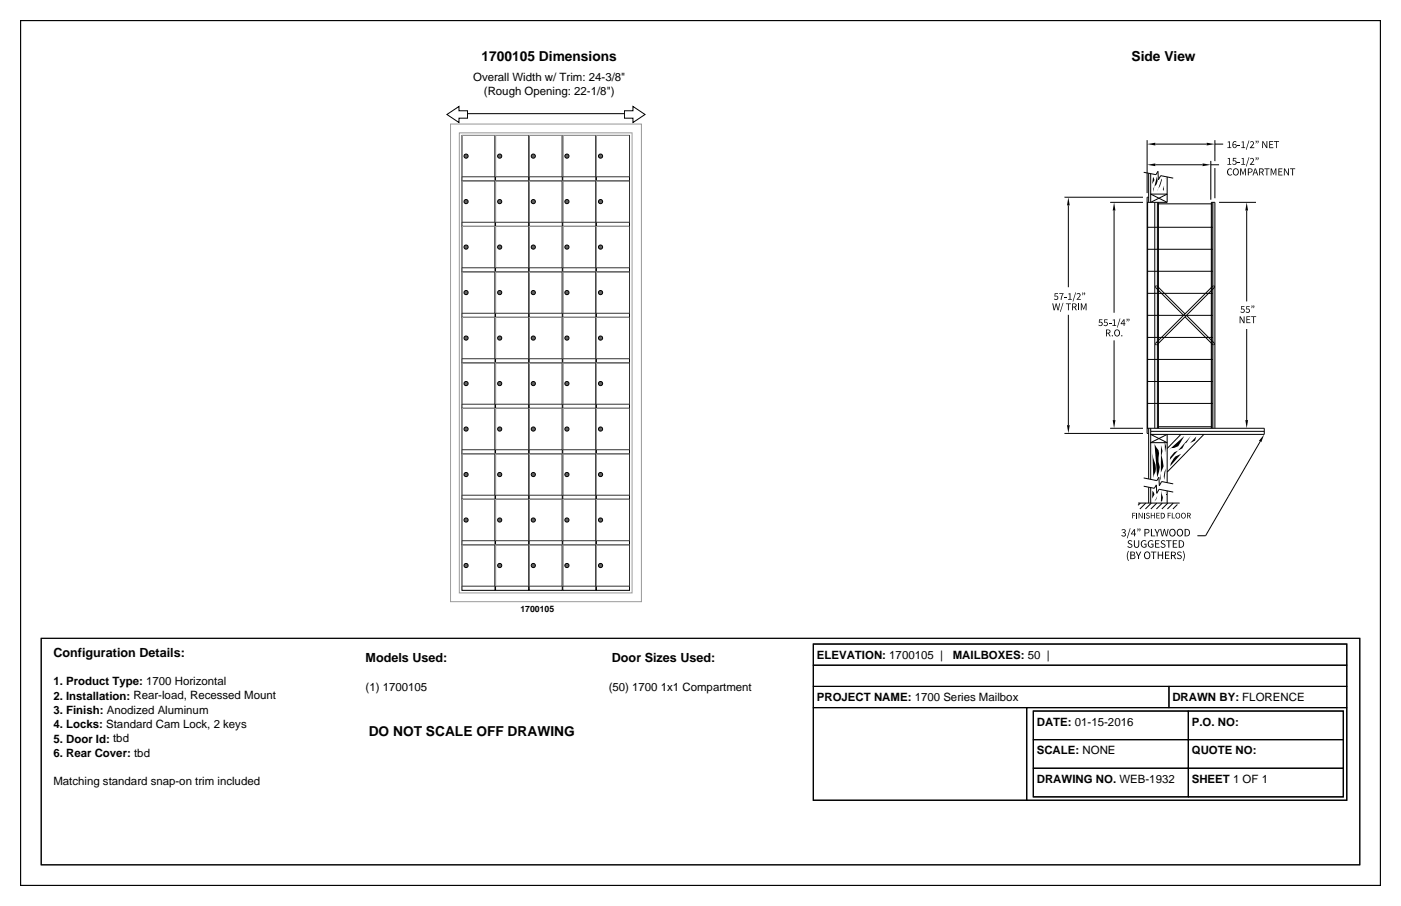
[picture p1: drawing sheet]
<svg xmlns="http://www.w3.org/2000/svg" width="432mm" height="279mm" viewBox="0 0 432 279" stroke-linecap="round" stroke-linejoin="round" font-family="sans-serif">
<path d="M12.7 196.8h406.4v69.9h-406.4z" fill="none" stroke="#000" stroke-width=".31"/>
<g fill="none" stroke="#000" stroke-width=".35">
<path d="M6.3 6.4h419.1v266.6h-419.1zM250.7 198.6h164.4v48.2h-164.4zM250.7 198.6h164.4v6.6h-164.4zM250.7 218.2h65.7v28.6h-65.7zM250.7 211.7h109.6v6.5h-109.6zM250.7 205.2h164.4v6.5h-164.4zM316.4 218.2h98.7v28.6h-98.7zM318.5 219.3h95.5v26.4h-95.5zM318.5 219.3h47.8v8.8h-47.8zM360.3 211.7h54.8v6.5h-54.8zM366.3 219.3h47.7v8.8h-47.7zM318.5 236.9h47.8v8.8h-47.8z"/>
<path d="M318.5 228.1h47.8v8.8h-47.8zM366.3 236.9h47.7v8.8h-47.7zM366.3 228.1h47.7v8.8h-47.7z"/>
</g>
<g fill="#fff" stroke="#000" stroke-width=".31">
<path d="M137.7 35.3l3.8-2.5v1.4h2.6v2.3h-2.6v1.3z"/>
<path d="M192.5 34.2h2.6v-1.4l3.7 2.5-3.7 2.5v-1.3h-2.6z"/>
</g>
<path d="M144.1 35.1h48.4" fill="none" stroke="#000" stroke-width=".31"/>
<path d="M142.4 41.8h10.2v14h-10.2z" fill="#fff" stroke="#000" stroke-width=".31"/>
<path d="M152.6 41.8h-10.2v12.7" fill="none" stroke="#999" stroke-width=".31"/>
<path d="M152.6 41.8v12.7h-10.2" fill="none" stroke="#333" stroke-width=".31"/>
<circle cx="143.6" cy="48.1" r=".64" fill="#666" stroke="#000" stroke-width=".31"/>
<path d="M152.7 41.8h10.2v14h-10.2z" fill="#fff" stroke="#000" stroke-width=".31"/>
<path d="M162.9 41.8h-10.2v12.7" fill="none" stroke="#999" stroke-width=".31"/>
<path d="M162.9 41.8v12.7h-10.2" fill="none" stroke="#333" stroke-width=".31"/>
<circle cx="154" cy="48.1" r=".64" fill="#666" stroke="#000" stroke-width=".31"/>
<path d="M163.1 41.8h10.2v14h-10.2z" fill="#fff" stroke="#000" stroke-width=".31"/>
<path d="M173.3 41.8h-10.2v12.7" fill="none" stroke="#999" stroke-width=".31"/>
<path d="M173.3 41.8v12.7h-10.2" fill="none" stroke="#333" stroke-width=".31"/>
<circle cx="164.4" cy="48.1" r=".64" fill="#666" stroke="#000" stroke-width=".31"/>
<path d="M173.5 41.8h10.2v14h-10.2z" fill="#fff" stroke="#000" stroke-width=".31"/>
<path d="M183.7 41.8h-10.2v12.7" fill="none" stroke="#999" stroke-width=".31"/>
<path d="M183.7 41.8v12.7h-10.2" fill="none" stroke="#333" stroke-width=".31"/>
<circle cx="174.7" cy="48.1" r=".64" fill="#666" stroke="#000" stroke-width=".31"/>
<path d="M183.8 41.8h10.2v14h-10.2z" fill="#fff" stroke="#000" stroke-width=".31"/>
<path d="M194 41.8h-10.2v12.7" fill="none" stroke="#999" stroke-width=".31"/>
<path d="M194 41.8v12.7h-10.2" fill="none" stroke="#333" stroke-width=".31"/>
<circle cx="185.1" cy="48.1" r=".64" fill="#666" stroke="#000" stroke-width=".31"/>
<path d="M142.4 55.8h10.2v14h-10.2z" fill="#fff" stroke="#000" stroke-width=".31"/>
<path d="M152.6 55.8h-10.2v12.7" fill="none" stroke="#999" stroke-width=".31"/>
<path d="M152.6 55.8v12.7h-10.2" fill="none" stroke="#333" stroke-width=".31"/>
<circle cx="143.6" cy="62.2" r=".64" fill="#666" stroke="#000" stroke-width=".31"/>
<path d="M152.7 55.8h10.2v14h-10.2z" fill="#fff" stroke="#000" stroke-width=".31"/>
<path d="M162.9 55.8h-10.2v12.7" fill="none" stroke="#999" stroke-width=".31"/>
<path d="M162.9 55.8v12.7h-10.2" fill="none" stroke="#333" stroke-width=".31"/>
<circle cx="154" cy="62.2" r=".64" fill="#666" stroke="#000" stroke-width=".31"/>
<path d="M163.1 55.8h10.2v14h-10.2z" fill="#fff" stroke="#000" stroke-width=".31"/>
<path d="M173.3 55.8h-10.2v12.7" fill="none" stroke="#999" stroke-width=".31"/>
<path d="M173.3 55.8v12.7h-10.2" fill="none" stroke="#333" stroke-width=".31"/>
<circle cx="164.4" cy="62.2" r=".64" fill="#666" stroke="#000" stroke-width=".31"/>
<path d="M173.5 55.8h10.2v14h-10.2z" fill="#fff" stroke="#000" stroke-width=".31"/>
<path d="M183.7 55.8h-10.2v12.7" fill="none" stroke="#999" stroke-width=".31"/>
<path d="M183.7 55.8v12.7h-10.2" fill="none" stroke="#333" stroke-width=".31"/>
<circle cx="174.7" cy="62.2" r=".64" fill="#666" stroke="#000" stroke-width=".31"/>
<path d="M183.8 55.8h10.2v14h-10.2z" fill="#fff" stroke="#000" stroke-width=".31"/>
<path d="M194 55.8h-10.2v12.7" fill="none" stroke="#999" stroke-width=".31"/>
<path d="M194 55.8v12.7h-10.2" fill="none" stroke="#333" stroke-width=".31"/>
<circle cx="185.1" cy="62.2" r=".64" fill="#666" stroke="#000" stroke-width=".31"/>
<path d="M142.4 69.8h10.2v14.1h-10.2z" fill="#fff" stroke="#000" stroke-width=".31"/>
<path d="M152.6 69.8h-10.2v12.8" fill="none" stroke="#999" stroke-width=".31"/>
<path d="M152.6 69.8v12.8h-10.2" fill="none" stroke="#333" stroke-width=".31"/>
<circle cx="143.6" cy="76.2" r=".64" fill="#666" stroke="#000" stroke-width=".31"/>
<path d="M152.7 69.8h10.2v14.1h-10.2z" fill="#fff" stroke="#000" stroke-width=".31"/>
<path d="M162.9 69.8h-10.2v12.8" fill="none" stroke="#999" stroke-width=".31"/>
<path d="M162.9 69.8v12.8h-10.2" fill="none" stroke="#333" stroke-width=".31"/>
<circle cx="154" cy="76.2" r=".64" fill="#666" stroke="#000" stroke-width=".31"/>
<path d="M163.1 69.8h10.2v14.1h-10.2z" fill="#fff" stroke="#000" stroke-width=".31"/>
<path d="M173.3 69.8h-10.2v12.8" fill="none" stroke="#999" stroke-width=".31"/>
<path d="M173.3 69.8v12.8h-10.2" fill="none" stroke="#333" stroke-width=".31"/>
<circle cx="164.4" cy="76.2" r=".64" fill="#666" stroke="#000" stroke-width=".31"/>
<path d="M173.5 69.8h10.2v14.1h-10.2z" fill="#fff" stroke="#000" stroke-width=".31"/>
<path d="M183.7 69.8h-10.2v12.8" fill="none" stroke="#999" stroke-width=".31"/>
<path d="M183.7 69.8v12.8h-10.2" fill="none" stroke="#333" stroke-width=".31"/>
<circle cx="174.7" cy="76.2" r=".64" fill="#666" stroke="#000" stroke-width=".31"/>
<path d="M183.8 69.8h10.2v14.1h-10.2z" fill="#fff" stroke="#000" stroke-width=".31"/>
<path d="M194 69.8h-10.2v12.8" fill="none" stroke="#999" stroke-width=".31"/>
<path d="M194 69.8v12.8h-10.2" fill="none" stroke="#333" stroke-width=".31"/>
<circle cx="185.1" cy="76.2" r=".64" fill="#666" stroke="#000" stroke-width=".31"/>
<path d="M142.4 83.9h10.2v14h-10.2z" fill="#fff" stroke="#000" stroke-width=".31"/>
<path d="M152.6 83.9h-10.2v12.7" fill="none" stroke="#999" stroke-width=".31"/>
<path d="M152.6 83.9v12.7h-10.2" fill="none" stroke="#333" stroke-width=".31"/>
<circle cx="143.6" cy="90.2" r=".64" fill="#666" stroke="#000" stroke-width=".31"/>
<path d="M152.7 83.9h10.2v14h-10.2z" fill="#fff" stroke="#000" stroke-width=".31"/>
<path d="M162.9 83.9h-10.2v12.7" fill="none" stroke="#999" stroke-width=".31"/>
<path d="M162.9 83.9v12.7h-10.2" fill="none" stroke="#333" stroke-width=".31"/>
<circle cx="154" cy="90.2" r=".64" fill="#666" stroke="#000" stroke-width=".31"/>
<path d="M163.1 83.9h10.2v14h-10.2z" fill="#fff" stroke="#000" stroke-width=".31"/>
<path d="M173.3 83.9h-10.2v12.7" fill="none" stroke="#999" stroke-width=".31"/>
<path d="M173.3 83.9v12.7h-10.2" fill="none" stroke="#333" stroke-width=".31"/>
<circle cx="164.4" cy="90.2" r=".64" fill="#666" stroke="#000" stroke-width=".31"/>
<path d="M173.5 83.9h10.2v14h-10.2z" fill="#fff" stroke="#000" stroke-width=".31"/>
<path d="M183.7 83.9h-10.2v12.7" fill="none" stroke="#999" stroke-width=".31"/>
<path d="M183.7 83.9v12.7h-10.2" fill="none" stroke="#333" stroke-width=".31"/>
<circle cx="174.7" cy="90.2" r=".64" fill="#666" stroke="#000" stroke-width=".31"/>
<path d="M183.8 83.9h10.2v14h-10.2z" fill="#fff" stroke="#000" stroke-width=".31"/>
<path d="M194 83.9h-10.2v12.7" fill="none" stroke="#999" stroke-width=".31"/>
<path d="M194 83.9v12.7h-10.2" fill="none" stroke="#333" stroke-width=".31"/>
<circle cx="185.1" cy="90.2" r=".64" fill="#666" stroke="#000" stroke-width=".31"/>
<path d="M142.4 97.9h10.2v14h-10.2z" fill="#fff" stroke="#000" stroke-width=".31"/>
<path d="M152.6 97.9h-10.2v12.7" fill="none" stroke="#999" stroke-width=".31"/>
<path d="M152.6 97.9v12.7h-10.2" fill="none" stroke="#333" stroke-width=".31"/>
<circle cx="143.6" cy="104.3" r=".64" fill="#666" stroke="#000" stroke-width=".31"/>
<path d="M152.7 97.9h10.2v14h-10.2z" fill="#fff" stroke="#000" stroke-width=".31"/>
<path d="M162.9 97.9h-10.2v12.7" fill="none" stroke="#999" stroke-width=".31"/>
<path d="M162.9 97.9v12.7h-10.2" fill="none" stroke="#333" stroke-width=".31"/>
<circle cx="154" cy="104.3" r=".64" fill="#666" stroke="#000" stroke-width=".31"/>
<path d="M163.1 97.9h10.2v14h-10.2z" fill="#fff" stroke="#000" stroke-width=".31"/>
<path d="M173.3 97.9h-10.2v12.7" fill="none" stroke="#999" stroke-width=".31"/>
<path d="M173.3 97.9v12.7h-10.2" fill="none" stroke="#333" stroke-width=".31"/>
<circle cx="164.4" cy="104.3" r=".64" fill="#666" stroke="#000" stroke-width=".31"/>
<path d="M173.5 97.9h10.2v14h-10.2z" fill="#fff" stroke="#000" stroke-width=".31"/>
<path d="M183.7 97.9h-10.2v12.7" fill="none" stroke="#999" stroke-width=".31"/>
<path d="M183.7 97.9v12.7h-10.2" fill="none" stroke="#333" stroke-width=".31"/>
<circle cx="174.7" cy="104.3" r=".64" fill="#666" stroke="#000" stroke-width=".31"/>
<path d="M183.8 97.9h10.2v14h-10.2z" fill="#fff" stroke="#000" stroke-width=".31"/>
<path d="M194 97.9h-10.2v12.7" fill="none" stroke="#999" stroke-width=".31"/>
<path d="M194 97.9v12.7h-10.2" fill="none" stroke="#333" stroke-width=".31"/>
<circle cx="185.1" cy="104.3" r=".64" fill="#666" stroke="#000" stroke-width=".31"/>
<path d="M142.4 111.9h10.2v14h-10.2z" fill="#fff" stroke="#000" stroke-width=".31"/>
<path d="M152.6 111.9h-10.2v12.8" fill="none" stroke="#999" stroke-width=".31"/>
<path d="M152.6 111.9v12.8h-10.2" fill="none" stroke="#333" stroke-width=".31"/>
<circle cx="143.6" cy="118.3" r=".64" fill="#666" stroke="#000" stroke-width=".31"/>
<path d="M152.7 111.9h10.2v14h-10.2z" fill="#fff" stroke="#000" stroke-width=".31"/>
<path d="M162.9 111.9h-10.2v12.8" fill="none" stroke="#999" stroke-width=".31"/>
<path d="M162.9 111.9v12.8h-10.2" fill="none" stroke="#333" stroke-width=".31"/>
<circle cx="154" cy="118.3" r=".64" fill="#666" stroke="#000" stroke-width=".31"/>
<path d="M163.1 111.9h10.2v14h-10.2z" fill="#fff" stroke="#000" stroke-width=".31"/>
<path d="M173.3 111.9h-10.2v12.8" fill="none" stroke="#999" stroke-width=".31"/>
<path d="M173.3 111.9v12.8h-10.2" fill="none" stroke="#333" stroke-width=".31"/>
<circle cx="164.4" cy="118.3" r=".64" fill="#666" stroke="#000" stroke-width=".31"/>
<path d="M173.5 111.9h10.2v14h-10.2z" fill="#fff" stroke="#000" stroke-width=".31"/>
<path d="M183.7 111.9h-10.2v12.8" fill="none" stroke="#999" stroke-width=".31"/>
<path d="M183.7 111.9v12.8h-10.2" fill="none" stroke="#333" stroke-width=".31"/>
<circle cx="174.7" cy="118.3" r=".64" fill="#666" stroke="#000" stroke-width=".31"/>
<path d="M183.8 111.9h10.2v14h-10.2z" fill="#fff" stroke="#000" stroke-width=".31"/>
<path d="M194 111.9h-10.2v12.8" fill="none" stroke="#999" stroke-width=".31"/>
<path d="M194 111.9v12.8h-10.2" fill="none" stroke="#333" stroke-width=".31"/>
<circle cx="185.1" cy="118.3" r=".64" fill="#666" stroke="#000" stroke-width=".31"/>
<path d="M142.4 125.9h10.2v14.1h-10.2z" fill="#fff" stroke="#000" stroke-width=".31"/>
<path d="M152.6 125.9h-10.2v12.8" fill="none" stroke="#999" stroke-width=".31"/>
<path d="M152.6 125.9v12.8h-10.2" fill="none" stroke="#333" stroke-width=".31"/>
<circle cx="143.6" cy="132.3" r=".64" fill="#666" stroke="#000" stroke-width=".31"/>
<path d="M152.7 125.9h10.2v14.1h-10.2z" fill="#fff" stroke="#000" stroke-width=".31"/>
<path d="M162.9 125.9h-10.2v12.8" fill="none" stroke="#999" stroke-width=".31"/>
<path d="M162.9 125.9v12.8h-10.2" fill="none" stroke="#333" stroke-width=".31"/>
<circle cx="154" cy="132.3" r=".64" fill="#666" stroke="#000" stroke-width=".31"/>
<path d="M163.1 125.9h10.2v14.1h-10.2z" fill="#fff" stroke="#000" stroke-width=".31"/>
<path d="M173.3 125.9h-10.2v12.8" fill="none" stroke="#999" stroke-width=".31"/>
<path d="M173.3 125.9v12.8h-10.2" fill="none" stroke="#333" stroke-width=".31"/>
<circle cx="164.4" cy="132.3" r=".64" fill="#666" stroke="#000" stroke-width=".31"/>
<path d="M173.5 125.9h10.2v14.1h-10.2z" fill="#fff" stroke="#000" stroke-width=".31"/>
<path d="M183.7 125.9h-10.2v12.8" fill="none" stroke="#999" stroke-width=".31"/>
<path d="M183.7 125.9v12.8h-10.2" fill="none" stroke="#333" stroke-width=".31"/>
<circle cx="174.7" cy="132.3" r=".64" fill="#666" stroke="#000" stroke-width=".31"/>
<path d="M183.8 125.9h10.2v14.1h-10.2z" fill="#fff" stroke="#000" stroke-width=".31"/>
<path d="M194 125.9h-10.2v12.8" fill="none" stroke="#999" stroke-width=".31"/>
<path d="M194 125.9v12.8h-10.2" fill="none" stroke="#333" stroke-width=".31"/>
<circle cx="185.1" cy="132.3" r=".64" fill="#666" stroke="#000" stroke-width=".31"/>
<path d="M142.4 140h10.2v14h-10.2z" fill="#fff" stroke="#000" stroke-width=".31"/>
<path d="M152.6 140h-10.2v12.7" fill="none" stroke="#999" stroke-width=".31"/>
<path d="M152.6 140v12.7h-10.2" fill="none" stroke="#333" stroke-width=".31"/>
<circle cx="143.6" cy="146.3" r=".64" fill="#666" stroke="#000" stroke-width=".31"/>
<path d="M152.7 140h10.2v14h-10.2z" fill="#fff" stroke="#000" stroke-width=".31"/>
<path d="M162.9 140h-10.2v12.7" fill="none" stroke="#999" stroke-width=".31"/>
<path d="M162.9 140v12.7h-10.2" fill="none" stroke="#333" stroke-width=".31"/>
<circle cx="154" cy="146.3" r=".64" fill="#666" stroke="#000" stroke-width=".31"/>
<path d="M163.1 140h10.2v14h-10.2z" fill="#fff" stroke="#000" stroke-width=".31"/>
<path d="M173.3 140h-10.2v12.7" fill="none" stroke="#999" stroke-width=".31"/>
<path d="M173.3 140v12.7h-10.2" fill="none" stroke="#333" stroke-width=".31"/>
<circle cx="164.4" cy="146.3" r=".64" fill="#666" stroke="#000" stroke-width=".31"/>
<path d="M173.5 140h10.2v14h-10.2z" fill="#fff" stroke="#000" stroke-width=".31"/>
<path d="M183.7 140h-10.2v12.7" fill="none" stroke="#999" stroke-width=".31"/>
<path d="M183.7 140v12.7h-10.2" fill="none" stroke="#333" stroke-width=".31"/>
<circle cx="174.7" cy="146.3" r=".64" fill="#666" stroke="#000" stroke-width=".31"/>
<path d="M183.8 140h10.2v14h-10.2z" fill="#fff" stroke="#000" stroke-width=".31"/>
<path d="M194 140h-10.2v12.7" fill="none" stroke="#999" stroke-width=".31"/>
<path d="M194 140v12.7h-10.2" fill="none" stroke="#333" stroke-width=".31"/>
<circle cx="185.1" cy="146.3" r=".64" fill="#666" stroke="#000" stroke-width=".31"/>
<path d="M142.4 154h10.2v14h-10.2z" fill="#fff" stroke="#000" stroke-width=".31"/>
<path d="M152.6 154h-10.2v12.7" fill="none" stroke="#999" stroke-width=".31"/>
<path d="M152.6 154v12.7h-10.2" fill="none" stroke="#333" stroke-width=".31"/>
<circle cx="143.6" cy="160.4" r=".64" fill="#666" stroke="#000" stroke-width=".31"/>
<path d="M152.7 154h10.2v14h-10.2z" fill="#fff" stroke="#000" stroke-width=".31"/>
<path d="M162.9 154h-10.2v12.7" fill="none" stroke="#999" stroke-width=".31"/>
<path d="M162.9 154v12.7h-10.2" fill="none" stroke="#333" stroke-width=".31"/>
<circle cx="154" cy="160.4" r=".64" fill="#666" stroke="#000" stroke-width=".31"/>
<path d="M163.1 154h10.2v14h-10.2z" fill="#fff" stroke="#000" stroke-width=".31"/>
<path d="M173.3 154h-10.2v12.7" fill="none" stroke="#999" stroke-width=".31"/>
<path d="M173.3 154v12.7h-10.2" fill="none" stroke="#333" stroke-width=".31"/>
<circle cx="164.4" cy="160.4" r=".64" fill="#666" stroke="#000" stroke-width=".31"/>
<path d="M173.5 154h10.2v14h-10.2z" fill="#fff" stroke="#000" stroke-width=".31"/>
<path d="M183.7 154h-10.2v12.7" fill="none" stroke="#999" stroke-width=".31"/>
<path d="M183.7 154v12.7h-10.2" fill="none" stroke="#333" stroke-width=".31"/>
<circle cx="174.7" cy="160.4" r=".64" fill="#666" stroke="#000" stroke-width=".31"/>
<path d="M183.8 154h10.2v14h-10.2z" fill="#fff" stroke="#000" stroke-width=".31"/>
<path d="M194 154h-10.2v12.7" fill="none" stroke="#999" stroke-width=".31"/>
<path d="M194 154v12.7h-10.2" fill="none" stroke="#333" stroke-width=".31"/>
<circle cx="185.1" cy="160.4" r=".64" fill="#666" stroke="#000" stroke-width=".31"/>
<path d="M142.4 168h10.2v14.1h-10.2z" fill="#fff" stroke="#000" stroke-width=".31"/>
<path d="M152.6 168h-10.2v12.8" fill="none" stroke="#999" stroke-width=".31"/>
<path d="M152.6 168v12.8h-10.2" fill="none" stroke="#333" stroke-width=".31"/>
<circle cx="143.6" cy="174.4" r=".64" fill="#666" stroke="#000" stroke-width=".31"/>
<path d="M152.7 168h10.2v14.1h-10.2z" fill="#fff" stroke="#000" stroke-width=".31"/>
<path d="M162.9 168h-10.2v12.8" fill="none" stroke="#999" stroke-width=".31"/>
<path d="M162.9 168v12.8h-10.2" fill="none" stroke="#333" stroke-width=".31"/>
<circle cx="154" cy="174.4" r=".64" fill="#666" stroke="#000" stroke-width=".31"/>
<path d="M163.1 168h10.2v14.1h-10.2z" fill="#fff" stroke="#000" stroke-width=".31"/>
<path d="M173.3 168h-10.2v12.8" fill="none" stroke="#999" stroke-width=".31"/>
<path d="M173.3 168v12.8h-10.2" fill="none" stroke="#333" stroke-width=".31"/>
<circle cx="164.4" cy="174.4" r=".64" fill="#666" stroke="#000" stroke-width=".31"/>
<path d="M173.5 168h10.2v14.1h-10.2z" fill="#fff" stroke="#000" stroke-width=".31"/>
<path d="M183.7 168h-10.2v12.8" fill="none" stroke="#999" stroke-width=".31"/>
<path d="M183.7 168v12.8h-10.2" fill="none" stroke="#333" stroke-width=".31"/>
<circle cx="174.7" cy="174.4" r=".64" fill="#666" stroke="#000" stroke-width=".31"/>
<path d="M183.8 168h10.2v14.1h-10.2z" fill="#fff" stroke="#000" stroke-width=".31"/>
<path d="M194 168h-10.2v12.8" fill="none" stroke="#999" stroke-width=".31"/>
<path d="M194 168v12.8h-10.2" fill="none" stroke="#333" stroke-width=".31"/>
<circle cx="185.1" cy="174.4" r=".64" fill="#666" stroke="#000" stroke-width=".31"/>
<path d="M138.9 38.3h58.8v147.3h-58.8zM141.6 41h53.2v141.8h-53.2z" fill="none" stroke="#999" stroke-width=".31"/>
<g fill="none" stroke="#000" stroke-width=".31">
<path d="M352.5 53.1l3.8 .8 .6-1.1 .1 2.6 .7-1.2 3.9 .7M353.5 43.2v16.4M354 53.4v9M354.7 53.6v8.8l5-2.5h-5l5 2.5M356.1 44.4h15.8M356.1 50.8h14.5M359.7 54.6v7.8M373.2 50.8h2.5M373.2 49.6v12M374.4 44.4h2.6M374.4 43.2v6.5M374.4 51.8v9.3"/>
<path d="M328.1 60.8h24.2M329.3 63.3v25.3M342.2 62.4h10.1M343.4 64.9v31.5M353.5 62.4h6.2M353.5 70.1h20.3M353.5 76.9h20.3M353.7 62.4v69.7M354 60.8h-.5v72.9h.5M355.9 62.4v69.7M356.7 62.4v69.7M357 62.9h16.3"/>
<path d="M357 62.4v69.7M373.5 62.4v69.7M373.8 62.4v69.7M375.7 62.4h11.4M384.2 64.9v28.1M329.3 97.1v34M332.4 93.6v2.1M353.5 97.3h20.3M353.5 90.5h20.3M353.5 83.7h20.3M356.1 88.6l8.7 8.7M356.5 88.1l8.7 8.7"/>
<path d="M365.2 97.7l8.7 8.7M365.7 97.3l8.7 8.6M373.9 88.1l-17.8 17.8M374.4 88.6l-17.9 17.8M343.4 105v24.5M353.5 104.1h20.3M353.5 117.6h20.3M353.5 110.8h20.3M384.2 101.5v28M328.1 133.7h24.2M342.2 132.1h10.1M353.5 132.1h36.2v1.9h-35l5 2.5h-5l5-2.5v14.8"/>
<path d="M353.5 124.4h20.3M354 132.1v15.6M354.7 132.1v15.7M354.7 133h35M357 131.6h16.3M364 134l-4.3 4.3M371.1 134l-11.4 11.6M373.3 132.1v-69.7h1.1v69.7M388.4 136.2l-16.8 29h-2.6M350.8 155.1h12.8M351.5 155.1l-.7 .7M352.5 147.4l4.1 .8 .6-1 .1 2.6 .7-1.3 3.6 .7"/>
<path d="M352.5 149.9l3.3 .7 .6-1.1 .1 2.7 .7-1.3 4.4 .9M353.1 155.1l-1.8 1.9M354 150.2v4.9M354.7 150.4v4.7M354.9 155.1l-1.9 1.9M356.5 155.1l-1.8 1.9M358.2 155.1l-1.8 1.9M359.7 151.4v3.7M359.9 155.1l-1.8 1.9M361.6 155.1l-1.8 1.9M362.9 155.6l-1.4 1.4"/>
</g>
<g fill="#000">
<path d="M355.4 54.6l.4 .9-.7 1.2zM353.5 44.4l2.6-.4v.9zM353.5 50.8l2.6-.4v.8zM356.6 54.5l.2 1.3-.3 1-.9 1-.2 1.4zM358 55.1a5.1 5.1 0 0 1-1.2 3.4l-.1 .6zM358.8 57.2l-.1 1.7-.3-.5zM359.2 55l.2 .8zM370.6 50.4l2.6 .4-2.6 .4zM371.9 44l2.5 .4-2.5 .5zM378.4 43.7l.6-.1v1.8h.5v.3h-1.2v-.3h.5v-1.5h-.4zM378.4 48.9l.6-.2v1.9h.5v.2h-1.2v-.2h.5v-1.6h-.4zM378.6 52.1l.8-.2 .3 .3h-.2a.81 .81 0 0 0-1 .8 .81 .81 0 0 0 1 .8h.3a1.03 1.03 0 0 1-1.5 0 1.03 1.03 0 0 1 .1-1.5z"/>
<path d="M380 48.7h1v.2h-.8v.7a.73 .73 0 0 1 .9 .4 .73 .73 0 0 1-.4 .9 .73 .73 0 0 1-.9-.3l.1-.2a.5 .5 0 0 0 .7 .3 .5 .5 0 0 0 .2-.7 .5 .5 0 0 0-.7-.2zM381.4 44.7h.8v.2h-.8zM381.4 49.9h.8v.2h-.8zM382.2 51.9h.4l.5 1.6 .6-1.6h.3v2.2h-.3l.1-1.8-.6 1.6-.7-1.6v1.8h-.3zM382.7 43.7l.6-.1v1.8h.5v.3h-1.2v-.3h.5v-1.5h-.4zM382.7 48.9l.6-.2v1.9h.5v.2h-1.2v-.2h.5v-1.6h-.4zM384.9 43.3h.2l-.9 2.9h-.2zM384.9 48.5h.2l-.9 2.8h-.2zM385.2 43.9a.69 .69 0 0 1 1.1-.2 .69 .69 0 0 1-.1 1.1l-.6 .7 1-.1v.3h-1.4l1-1.5-.2-.4zM385.2 49a.69 .69 0 0 1 1.1-.1 .69 .69 0 0 1-.1 1l-.6 .7h1v.2h-1.4l1-1.5-.2-.3zM389.1 43.5h.2l1.1 1.8-.1-1.8h.3v2.2h-.3l-1-1.8v1.8h-.3zM389.7 51.9h1.6v.3h-.7v1.9h-.3l.1-1.9h-.7z"/>
<path d="M391.2 43.5h1.2v.3h-1v.6h.9v.3h-.9v.7h1v.3h-1.2zM391.6 51.9h.4l.5 1.6 .6-1.6h.3v2.2h-.3l.1-1.8-.6 1.6-.8-1.6 .1 1.8h-.3zM392.6 43.5h1.6v.2h-.6v2h-.3v-2h-.7zM394 51.9h1.2v.3h-.9v.6h.8v.3h-.8v.8h1v.2h-1.3zM395.7 51.9h.3l1 1.8v-1.8h.3v2.2h-.3l-1-1.8v1.8h-.3zM397.6 51.9h1.6v.3h-.7v1.9h-.2v-1.9h-.7zM329.3 60.8l.4 2.5h-.8zM343.4 62.4l.4 2.5h-.9zM384.2 62.4l.5 2.5h-.9zM324.3 93.6h.3l.3 1.8 .5-1.8h.2l.5 1.8 .4-1.8h.2l-.4 2.1h-.4l-.4-1.8-.4 1.8h-.3zM325.1 90.4h1v.3h-.8l-.1 .6a.71 .71 0 0 1 .9 .4 .71 .71 0 0 1-.3 .9 .71 .71 0 0 1-1-.3l.2-.2a.48 .48 0 0 0 .6 .2 .48 .48 0 0 0 .2-.6 .48 .48 0 0 0-.7-.2zM326.5 90.4h1.3l-.6 2.1h-.3l.1-.5 .5-1.4h-1z"/>
<path d="M327.6 93.4h.2l-.9 2.8h-.2zM328.1 91.5h.7v.3h-.7zM328.5 93.6h1.6v.2h-.7v1.9h-.2v-1.9h-.7zM329.3 90.6l.6-.2v1.9h.4v.2h-1.1v-.2h.5v-1.6zM331.4 90.2h.2l-.8 2.8h-.2zM331.8 90.7a.68 .68 0 0 1 1-.2 .68 .68 0 0 1 0 1.1l-.6 .7 .9-.1v.3h-1.3l1-1.5-.2-.3-.7 .1zM333.1 93.6h.3l.6 1.5 .6-1.5h.3v2.1h-.3l.1-1.8-.6 1.6-.8-1.6 .1 1.8h-.3zM341.8 99.6h.7v.2h-.7zM345.1 98.2h.2l-.8 2.8h-.2zM356.1 88.1h.5l-.5 .5zM373.9 88.1h.5v.5zM382.1 97.6h.3l.9 1.7v-1.7h.3v2.1h-.3l-1-1.8v1.8h-.2z"/>
<path d="M382.5 94.4h1.1v.2h-.8l-.1 .6a.71 .71 0 0 1 .9 .4 .71 .71 0 0 1-.4 1 .71 .71 0 0 1-.9-.4l.1-.2a.48 .48 0 0 0 .7 .3 .48 .48 0 0 0 .2-.7 .48 .48 0 0 0-.7-.1zM384.1 94.4h1.1v.2h-.8l-.1 .6a.71 .71 0 0 1 .9 .4 .71 .71 0 0 1-.3 1 .71 .71 0 0 1-1-.4l.1-.2a.48 .48 0 0 0 .7 .3 .48 .48 0 0 0 .2-.7 .48 .48 0 0 0-.7-.1zM384.1 97.6h1.2v.2h-.9v.6h.8v.3h-.8v.7h1v.2h-1.3zM385.6 97.6h1.5v.2h-.6v1.9h-.3v-1.9h-.6zM338.7 98.5h1.1v.2h-.8l-.1 .6a.71 .71 0 0 1 .9 .4 .71 .71 0 0 1-.3 .9 .71 .71 0 0 1-1-.3l.1-.2a.48 .48 0 0 0 .7 .3 .48 .48 0 0 0 .2-.7 .48 .48 0 0 0-.7-.1zM340.3 98.5h1.1v.2h-.8l-.1 .6a.71 .71 0 0 1 .9 .4 .71 .71 0 0 1-.3 .9 .71 .71 0 0 1-1-.3l.1-.2a.48 .48 0 0 0 .7 .3 .48 .48 0 0 0 .2-.7 .48 .48 0 0 0-.7-.1zM342.7 103.4h.3v.3h-.3zM342.9 98.6l.7-.1v1.8h.4v.2h-1.2v-.2h.5v-1.5zM345.6 103.4h.3v.3h-.3zM356.1 105.9l.5 .5h-.5zM374.4 105.9v.5h-.5zM328.9 131.1h.8l-.4 2.5z"/>
<path d="M342.9 129.5h.9l-.4 2.6zM355.8 136.9l1.3 1.9 .1 1-.1 2.6 .4 1.6-.8 3.3zM357.8 137.3l.5 1.8-.3 1.3 .6 3.4-.8 1.9-.2 1.8 .2 .7zM362.3 140.8l1.7-.8-3.3 3.8 .2-.9zM360.7 138.2l-.3 .5 4.6-4.3-1.9 3.2-1.2 .5zM361.9 139.5l-1.2 1.5-.2 .8 6.5-7.3-1.3 2-.5 .2-.8 1.6zM368.7 134.6l-.4 1.3-1.5 .7zM383.8 129.5h.9l-.5 2.6zM389.6 134l-.9 2.4-.7-.4zM349 158.2h1v.1h-.8v.6h.7v.2h-.7v.8h-.2zM350.3 158.2h.2v1.7h-.2zM350.9 158.2h.3l.8 1.4v-1.5h.2v1.8h-.3l-.8-1.5v1.5h-.2z"/>
<path d="M352.6 158.2h.2v1.7h-.2zM353.3 158.4l.5-.3 .5 .3h-.7l-.1 .3a.63 .63 0 0 1 .7 .5 .63 .63 0 0 1-.4 .7l-.6-.2 .1-.2 .7 .2 .1-.3-.8-.6zM354.7 158.2h.2v.7h.8v-.7h.2v1.7h-.2v-.8h-.8v.8h-.2zM355.2 151.3l.6 1.2-.7 1.2zM355.1 137.5l.3 3.8a5 5 0 0 1 .2 5.3l-.1 .9zM356.4 158.2h1v.1h-.8v.6h.7v.2h-.7v.6h.8v.2h-1zM356.7 153l-.3 1-.6 .6zM357.9 151.4l.5 2-.2 1.2-.4 .1zM359.3 144.4l-.5 3.6-.1-1.1zM359.1 151.5l.4 1zM359.4 152.4h.3v.3h-.3zM359.9 158.2h1v.1h-.8v.6h.7v.2h-.7v.8h-.2z"/>
<path d="M361.2 158.2h.2v1.5h.7v.2h-.9zM345.7 163.5a.65 .65 0 0 1 1-.3 .65 .65 0 0 1-.1 1.1 .7 .7 0 0 1 .1 1.1 .7 .7 0 0 1-1.1-.2l.2-.2a.5 .5 0 0 0 .7 .2 .5 .5 0 0 0 .1-.7l-.5-.1v-.2l.3-.1a.42 .42 0 0 0 .1-.7 .42 .42 0 0 0-.7 .2zM347.8 166.8l.8-.2 .4 .3-.2 .1a.44 .44 0 0 0-.6-.2 .44 .44 0 0 0-.2 .7 .76 .76 0 0 1 1 .6 .76 .76 0 0 1-.8 .9l-.8-.4 .3-.2 .8 .3 .3-.4-1.1-.8zM347.8 169.9h.1a3 3 0 0 0 0 3l-.1 .1a2.95 2.95 0 0 1 0-3.1zM348.2 162.9h.2l-.9 3.1h-.2zM349.5 166.6h.3l.1 2 .6 .1 .3-.4v-1.7h.3v1.4a.84 .84 0 0 1-.8 1 .84 .84 0 0 1-.8-1zM350 170.1h.4l.5 1.2 .5-1.2h.3l-.6 1.4v.9h-.3v-.9zM352 166.8l.9-.2 .4 .2-.2 .2a.84 .84 0 0 0-1.2 .7 .84 .84 0 0 0 1.2 .8v-.6h-.5v-.2h.8v1a1.16 1.16 0 0 1-1.7-.3 1.16 1.16 0 0 1 .3-1.6zM354.7 163.1h.3v2.1h1v.2h-1.3zM354.2 166.8l.9-.2 .4 .2-.2 .2a.84 .84 0 0 0-1.3 .7 .84 .84 0 0 0 1.2 .8v-.6h-.4v-.2h.7v1a1.16 1.16 0 0 1-1.6-.3 1.16 1.16 0 0 1 .3-1.6zM354.7 170.1h1.7v.3h-.7v2h-.3v-2h-.7zM356 166.6h1.3v.3h-1v.7h.9v.2h-.9v.9h1.1v.2h-1.4z"/>
<path d="M355.8 163.1h.3l.6 1.2 .5-1.2h.3l-.7 1.4v.9h-.3v-.9zM356.8 170.1h.3v1h1.1v-1h.3v2.3h-.3v-1.1h-1.1v1.1h-.3zM357.6 163.1h.3l.3 2 .5-2h.3l.5 2 .4-2h.3l-.5 2.3h-.4l-.4-1.9-.5 1.9h-.3zM358 166.8l.8-.2 .4 .3-.2 .1a.44 .44 0 0 0-.6-.2 .44 .44 0 0 0-.2 .7 .76 .76 0 0 1 1 .6 .76 .76 0 0 1-.8 .9l-.8-.4 .3-.2 .8 .3 .3-.4-1.1-.8zM359.1 170.1h1.3v.3h-1v.7h.9v.2h-.9v.8h1v.3h-1.3zM359.4 166.6h1.7v.3h-.7v2h-.3v-2h-.7zM361.5 166.6h1.3v.3h-1v.7h.8v.2h-.8v.9h1v.2h-1.3zM363 170.3l.8-.2 .4 .3-.2 .1a.44 .44 0 0 0-.6-.2 .44 .44 0 0 0-.1 .7 .76 .76 0 0 1 .9 .6 .76 .76 0 0 1-.7 .8l-.8-.3 .2-.2 .9 .3 .2-.4-1.1-.8zM364.5 169.9h.2a2.95 2.95 0 0 1 0 3.1l-.2-.1a3 3 0 0 0 0-3z"/>
<path d="M380.3 52.1a1.03 1.03 0 0 1 1.5 .9 1.03 1.03 0 0 1-1.5 .9l-.3-.9zM380.4 52.4a.79 .79 0 0 0-.2 1.1 .79 .79 0 0 0 1.2 .1 .79 .79 0 0 0 .1-1.1 .79 .79 0 0 0-1.1-.1z"/>
<path d="M380.1 43.8l.5-.3 .5 .2-.1 .2-.6-.1-.3 .8a.65 .65 0 0 1 1 .2 .65 .65 0 0 1-.4 .9 .65 .65 0 0 1-.8-.6zM380.2 44.7l-.1 .2 .2 .5a.42 .42 0 0 0 .6-.4 .42 .42 0 0 0-.7-.3z"/>
<path d="M384.6 51.9h.7a.72 .72 0 0 1 .7 1 .72 .72 0 0 1-1.1 .3v.9h-.3zM384.9 52.2v.8a.65 .65 0 0 0 .9-.4l-.3-.4z"/>
<path d="M387 43.4h.3l.1 .3-.4 .6 .2-.6zM387.6 43.4h.2l.1 .3-.3 .6 .2-.6z"/>
<path d="M387 48.6h.3l.1 .2-.4 .6 .2-.5zM387.6 48.6h.2l.1 .2-.3 .6 .2-.5z"/>
<path d="M386.7 51.9h.4l.7 2.2h-.3l-.2-.7h-.8l-.2 .7h-.3zM386.9 52.2l-.3 1h.6z"/>
<path d="M388.1 51.9h.7a.63 .63 0 0 1 .7 .5 .63 .63 0 0 1-.5 .7l.6 1h-.3l-.6-.9h-.3v.9h-.3zM388.4 52.2v.8l.8-.2v-.5z"/>
<path d="M330.4 93.6h1a.59 .59 0 0 1 .4 .6 .59 .59 0 0 1-.4 .6l.5 .9h-.3l-.5-.9h-.4v.9h-.3zM330.7 93.8v.8l.8-.2v-.5z"/>
<path d="M333.6 90.3l.3 .2-.3 .6zM334.1 90.3l.4 .2-.4 .6z"/>
<path d="M346.3 98.5h.3v1.2h.3v.3h-.3v.5h-.3v-.5h-.9zM346.3 98.7l-.6 1h.6z"/>
<path d="M347.3 98.3l.3 .3-.4 .5zM347.8 98.3l.3 .3-.3 .5z"/>
<path d="M385.7 94.2l.3 .3-.3 .6zM386.3 94.2l.3 .3-.3 .6z"/>
<path d="M340.9 101.6l.9 .1a.59 .59 0 0 1 .5 .5 .59 .59 0 0 1-.5 .6l.5 .9h-.3l-.5-.8h-.4v.8h-.2zM341.1 101.8v.8l.8-.2v-.4z"/>
<path d="M343.6 101.9a.98 .98 0 0 1 1.6 .8 .98 .98 0 0 1-1.6 .8 1.38 1.38 0 0 1 0-1.6zM343.8 102.1a.77 .77 0 0 0-.1 1 .77 .77 0 0 0 1 .2 .77 .77 0 0 0 .2-1.1 .77 .77 0 0 0-1.1-.1z"/>
<path d="M357.8 158.2a.93 .93 0 0 1 1.2 .8 .93 .93 0 0 1-1.2 .9zM358 158.4v1.3a.69 .69 0 0 0 .8-.7 .69 .69 0 0 0-.8-.6z"/>
<path d="M362.5 158.4a.8 .8 0 0 1 1.2 .6 .8 .8 0 0 1-1.2 .7l-.2-.7zM362.7 158.5a.63 .63 0 0 0-.2 .9 .63 .63 0 0 0 .9 .1 .63 .63 0 0 0 .1-.8 .63 .63 0 0 0-.8-.2z"/>
<path d="M364.2 158.4a.8 .8 0 0 1 1.3 .6 .8 .8 0 0 1-1.3 .7l-.2-.7zM364.4 158.5a.63 .63 0 0 0-.2 .9 .63 .63 0 0 0 .9 .1 .63 .63 0 0 0 .2-.8 .63 .63 0 0 0-.9-.2z"/>
<path d="M365.9 158.2h.8a.48 .48 0 0 1 .3 .5 .48 .48 0 0 1-.4 .4l.5 .8h-.3l-.4-.7h-.3v.7h-.2zM366.1 158.3v.7l.6-.2v-.3z"/>
<path d="M348.4 170.1h.7a.57 .57 0 0 1 .7 .4 .57 .57 0 0 1-.4 .7 .6 .6 0 0 1 .6 .6 .6 .6 0 0 1-.6 .6h-1.1zM348.7 170.3v.8a.61 .61 0 0 0 .9-.4l-.3-.3zM348.7 171.3v.9a.73 .73 0 0 0 1-.5 .73 .73 0 0 0-1-.4z"/>
<path d="M349.5 163.2h.3v1.4h.3v.2h-.3v.6h-.2v-.6h-1.1zM349.6 163.5l-.8 1.1h.8z"/>
<path d="M350.6 163h.2l.1 .3-.4 .6 .2-.6zM351.2 163h.2l.1 .3-.3 .6z"/>
<path d="M353 170.3a1.1 1.1 0 0 1 1.6 1 1.1 1.1 0 0 1-1.6 .9l-.4-1zM353.1 170.6l-.2 .6a.72 .72 0 0 0 .7 1 .72 .72 0 0 0 .6-1 .69 .69 0 0 0-.3-.8 .69 .69 0 0 0-.8 .2z"/>
<path d="M352.7 163.1a1.36 1.36 0 0 1 1.5 .4 .84 .84 0 0 1-.2 .9 .84 .84 0 0 1-1 .1v.9h-.3zM353 163.4v.9a.7 .7 0 0 0 1-.5l-.3-.4z"/>
<path d="M360.8 163.3a1.1 1.1 0 0 1 1.5 1 1.1 1.1 0 0 1-1.5 1l-.4-1zM360.8 163.6l-.1 .7a.72 .72 0 0 0 .6 .9 .72 .72 0 0 0 .7-.9 .69 .69 0 0 0-.3-.9 .69 .69 0 0 0-.9 .2z"/>
<path d="M360.9 170.1a1.33 1.33 0 0 1 1.5 .4 .69 .69 0 0 1-.5 .9l.6 1h-.3l-.6-.9h-.4v.9h-.3zM361.2 170.4v.8l.9-.2v-.5z"/>
<path d="M363.1 163.3a1.1 1.1 0 0 1 1.5 1 1.1 1.1 0 0 1-1.5 1l-.4-1zM363.2 163.6l-.2 .7a.72 .72 0 0 0 .7 .9 .72 .72 0 0 0 .6-.9 .69 .69 0 0 0-.3-.9 .69 .69 0 0 0-.8 .2z"/>
<path d="M363.3 166.6a1.22 1.22 0 0 1 1.6 1.2 1.22 1.22 0 0 1-1.6 1.1zM363.6 166.8v1.9a.92 .92 0 0 0 1.1-.9 .92 .92 0 0 0-1.1-1z"/>
<path d="M365.1 163.1a1.22 1.22 0 0 1 1.7 1.2 1.22 1.22 0 0 1-1.7 1.1zM365.4 163.4v1.8a.92 .92 0 0 0 1.1-.9 .92 .92 0 0 0-1.1-.9z"/>
</g>
<path d="M359.2 136.2v4.2" fill="none" stroke="#000" stroke-width=".42"/>
<g font-size="4.2">
<text x="148.5" y="18.7">1700105 Dimensions</text>
<text x="348.8" y="18.7">Side View</text>
<text x="113.6" y="227">DO NOT SCALE OFF DRAWING</text>
</g>
<g font-size="3.9">
<text x="16.4" y="202.5">Configuration Details:</text>
<text x="112.7" y="204.2">Models Used:</text>
<text x="188.6" y="204.2">Door Sizes Used:</text>
</g>
<g font-size="3.5">
<text x="145.8" y="25">Overall Width w/ Trim: 24-3/8&quot;</text>
<text x="149.1" y="29.4">(Rough Opening: 22-1/8&quot;)</text>
<text x="251.7" y="203.2">ELEVATION: 1700105 |</text>
<text x="293.6" y="203.2">MAILBOXES: 50 |</text>
<text x="16.4" y="211.3">1. Product Type: 1700 Horizontal</text>
<text x="16.4" y="215.7">2. Installation: Rear-load, Recessed Mount</text>
<text x="112.7" y="213">(1) 1700105</text>
<text x="187.6" y="213">(50) 1700 1x1 Compartment</text>
<text x="16.4" y="220.1">3. Finish: Anodized Aluminum</text>
<text x="251.7" y="216.2">PROJECT NAME: 1700 Series Mailbox</text>
<text x="361.3" y="216.2">DRAWN BY: FLORENCE</text>
<text x="16.4" y="224.6">4. Locks: Standard Cam Lock, 2 keys</text>
<text x="319.5" y="223.8">DATE: 01-15-2016</text>
<text x="367.3" y="223.8">P.O. NO:</text>
<text x="16.4" y="229">5. Door Id: tbd</text>
<text x="16.4" y="233.4">6. Rear Cover: tbd</text>
<text x="319.5" y="232.7">SCALE: NONE</text>
<text x="367.3" y="232.7">QUOTE NO:</text>
<text x="16.4" y="242.2">Matching standard snap-on trim included</text>
<text x="319.5" y="241.5">DRAWING NO. WEB-1932</text>
<text x="367.3" y="241.5">SHEET 1 OF 1</text>
</g>
<text font-size="2.7" x="160.4" y="188.6">1700105</text>
</svg>
